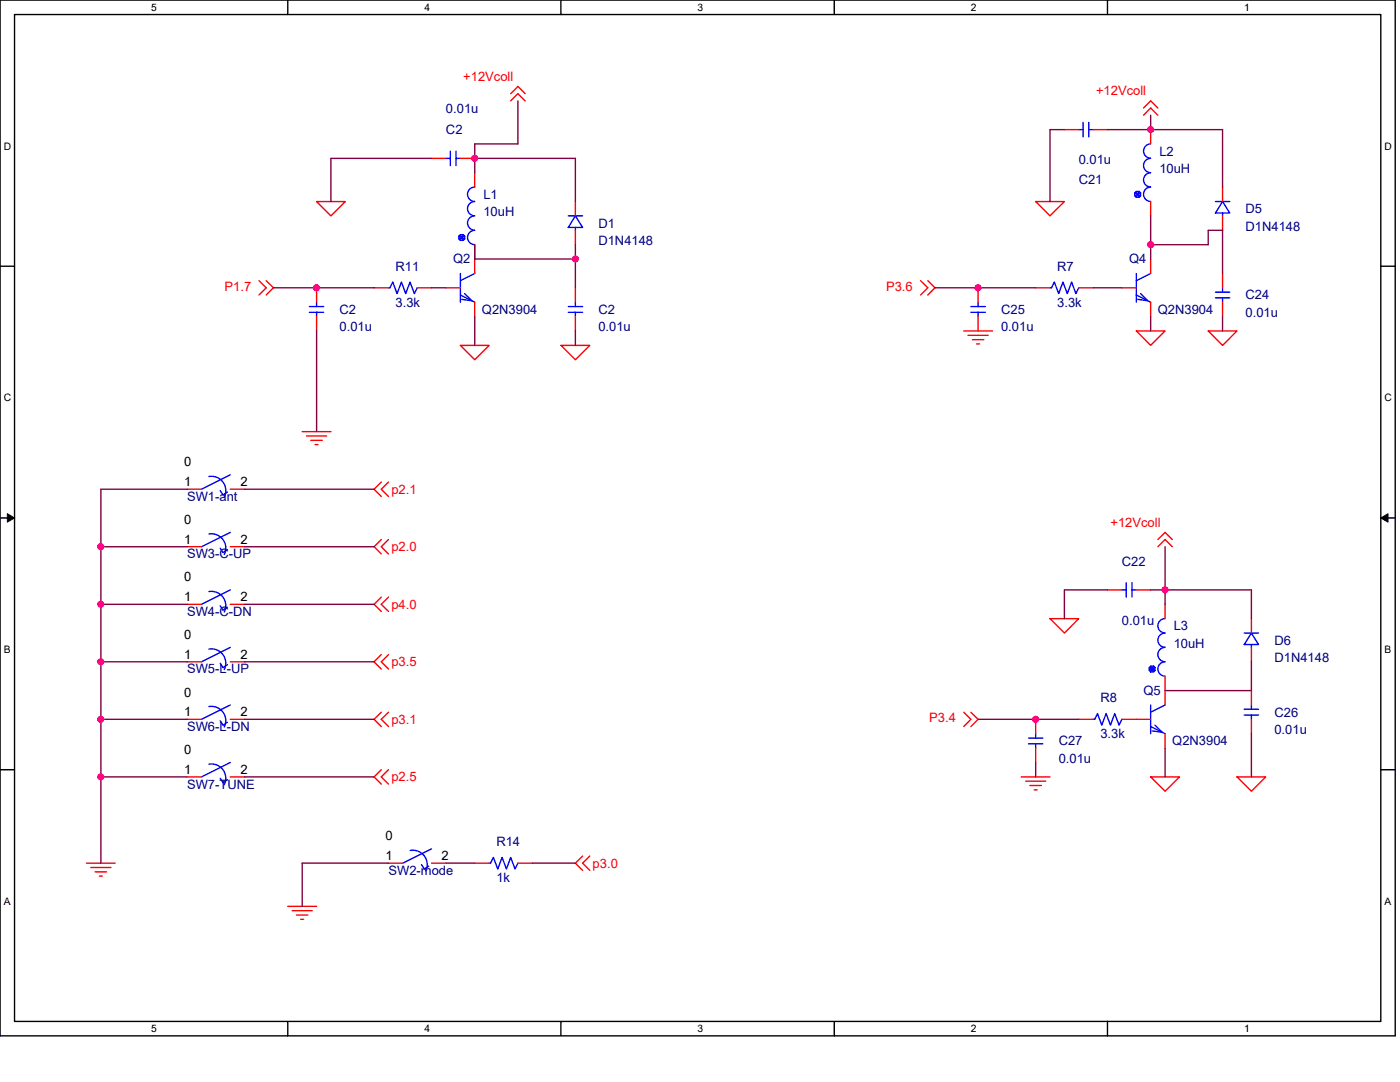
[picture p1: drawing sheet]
<svg xmlns="http://www.w3.org/2000/svg" width="279mm" height="216mm" viewBox="0 0 279 216" stroke-linecap="round" stroke-linejoin="round" font-family="sans-serif">
<path d="M0 0h278.4v206.7h-278.4zM2.9 2.9h272.7v200.9h-272.7z" fill="none" stroke="#000" stroke-width=".28"/>
<g fill="#fff">
<path d="M30.2 .3h1.1v2.3h-1.1z"/>
<path d="M30.2 204.1h1.1v2.3h-1.1z"/>
</g>
<path d="M57.4 0v2.9M57.4 203.8v2.9" fill="none" stroke="#000" stroke-width=".28"/>
<g fill="#fff">
<path d="M84.7 .3h1.1v2.3h-1.1z"/>
<path d="M84.7 204.1h1.1v2.3h-1.1z"/>
</g>
<path d="M112 0v2.9M112 203.8v2.9" fill="none" stroke="#000" stroke-width=".28"/>
<g fill="#fff">
<path d="M139.2 .3h1.2v2.3h-1.2z"/>
<path d="M139.2 204.1h1.2v2.3h-1.2z"/>
</g>
<path d="M166.5 0v2.9M166.5 203.8v2.9" fill="none" stroke="#000" stroke-width=".28"/>
<g fill="#fff">
<path d="M193.8 .3h1.1v2.3h-1.1z"/>
<path d="M193.8 204.1h1.1v2.3h-1.1z"/>
</g>
<path d="M221 0v2.9M221 203.8v2.9" fill="none" stroke="#000" stroke-width=".28"/>
<g fill="#fff">
<path d="M248.3 .3h1.1v2.3h-1.1z"/>
<path d="M248.3 204.1h1.1v2.3h-1.1z"/>
<path d="M.7 28h1.5v2.3h-1.5z"/>
<path d="M276.3 28h1.5v2.3h-1.5z"/>
<path d="M.7 78.2h1.5v2.3h-1.5z"/>
<path d="M276.3 78.2h1.5v2.3h-1.5z"/>
</g>
<path d="M0 53.1h2.9M275.6 53.1h2.8" fill="none" stroke="#000" stroke-width=".28"/>
<g fill="#fff">
<path d="M.7 128.5h1.4v2.2h-1.4z"/>
<path d="M276.3 128.5h1.4v2.2h-1.4z"/>
</g>
<path d="M0 103.4h2.9M275.6 103.4h2.8" fill="none" stroke="#000" stroke-width=".28"/>
<path d="M1.5 102.5l1.4 .9-1.4 .8zM275.6 103.4l1.4-.9v1.7z" fill="#000" stroke="#000" stroke-width=".2"/>
<g fill="#fff">
<path d="M.7 178.7h1.4v2.3h-1.4z"/>
<path d="M276.3 178.7h1.4v2.3h-1.4z"/>
</g>
<path d="M0 153.6h2.9M275.6 153.6h2.8" fill="none" stroke="#000" stroke-width=".28"/>
<g fill="none" stroke="#f00" stroke-width=".28">
<path d="M101.9 18.7l1.5-1.4 1.4 1.4M86.1 31.6h2.9M91.9 31.6h2.8M94.7 34.5v2.8M101.9 20.1l1.5-1.4 1.4 1.4M212.4 25.9h2.9M218.2 25.9h2.8M228.2 21.5l1.4-1.4 1.5 1.4M228.2 23l1.4-1.5 1.5 1.5M229.6 25.9v2.8M244 37.3v2.9M51.7 56l1.4 1.4-1.4 1.5"/>
<path d="M53.1 56l1.5 1.4-1.5 1.5M63.2 40.2h5.7l-2.9 2.9zM63.2 57.4v2.9M74.7 57.4h2.8M83.3 57.4h2.8M89 57.4h2.9M94.7 48.8v5.8M114.8 57.4v2.9M114.8 46v2.8M114.8 40.2v2.9M183.7 56l1.5 1.4-1.5 1.5M185.2 56l1.4 1.4-1.4 1.5"/>
<path d="M195.2 57.4v2.9M206.7 57.4h2.8M206.7 40.2h5.7l-2.8 2.9zM215.3 57.4h2.9M223.9 57.4h2.9M229.6 40.2v2.9M229.6 51.7v2.9M244 54.6v2.8M244 43.1v2.9M63.2 63.2v2.8M91.9 68.9h5.7l-2.9 2.9zM94.7 60.3v2.9"/>
<path d="M112 68.9h5.7l-2.9 2.9zM114.8 63.2v2.8M192.3 66h5.8M193.2 66.9h4M194.1 67.8h2.2M194.9 68.6h.6M195.2 63.2v2.8M226.8 66h5.7l-2.9 2.9zM229.6 60.3v2.9M241.1 66h5.8l-2.9 2.9zM244 60.3v2.9M37.3 97.6h2.9"/>
<path d="M46 97.6h2.8M60.3 86.1h5.7M61.2 87h4M62 87.9h2.3M62.9 88.7h.6M76.1 96.2l-1.4 1.4 1.4 1.5M77.5 96.2l-1.4 1.4 1.4 1.5M37.3 109.1h2.9M46 109.1h2.8M76.1 107.7l-1.4 1.4 1.4 1.4M76.1 119.1l-1.4 1.5 1.4 1.4M77.5 107.7l-1.4 1.4 1.4 1.4"/>
<path d="M77.5 119.1l-1.4 1.5 1.4 1.4M221 117.7h2.9M226.8 117.7h2.8M231.1 107.7l1.4-1.5 1.5 1.5M231.1 109.1l1.4-1.4 1.5 1.4M37.3 132.1h2.9M37.3 120.6h2.9M46 132.1h2.8M46 120.6h2.8M76.1 130.6l-1.4 1.5 1.4 1.4M77.5 130.6l-1.4 1.5 1.4 1.4M209.5 123.4h5.8l-2.9 2.9z"/>
<path d="M232.5 134.9v5.8M232.5 120.6v2.8M249.7 137.8v2.9M249.7 129.2v2.9M249.7 123.4v2.9M37.3 155h2.9M37.3 143.5h2.9M46 155h2.8M46 143.5h2.8M76.1 142.1l-1.4 1.4 1.4 1.5M76.1 153.6l-1.4 1.4 1.4 1.5M77.5 142.1l-1.4 1.4 1.4 1.5"/>
<path d="M77.5 153.6l-1.4 1.4 1.4 1.5M192.3 142.1l1.5 1.4-1.5 1.5M193.8 142.1l1.4 1.4-1.4 1.5M203.8 155h5.7M204.7 155.9h4M205.5 156.7h2.3M206.4 157.6h.6M206.7 149.3v2.8M206.7 143.5v2.9M215.3 143.5h2.9M223.9 143.5h5.7M229.6 155h5.8l-2.9 2.9z"/>
<path d="M232.5 146.4v2.9M246.9 155h5.7l-2.9 2.9zM249.7 143.5v2.9M17.3 172.2h5.7M18.1 173.1h4M19 174h2.3M19.8 174.8h.6M77.5 172.2h2.9M86.1 172.2h2.9M94.7 172.2h2.9M103.4 172.2h2.8M116.3 170.8l-1.5 1.4 1.5 1.5"/>
<path d="M117.7 170.8l-1.4 1.4 1.4 1.5M57.4 180.8h5.8M58.3 181.7h4M59.2 182.6h2.2M60 183.4h.6"/>
</g>
<g fill="none" stroke="#00f" stroke-width=".28">
<path d="M89 31.6h.9M89.9 30.2v2.8M91 31.6h.9M91 30.2v2.8M94.7 37.3a1.44 1.44 0 0 0-1.4 1.5 1.44 1.44 0 0 0 1.4 1.4 1.43 1.43 0 0 0-1.4 1.4 1.43 1.43 0 0 0 1.4 1.5 1.44 1.44 0 0 0-1.4 1.4 1.44 1.44 0 0 0 1.4 1.5 1.43 1.43 0 0 0-1.4 1.4 1.43 1.43 0 0 0 1.4 1.4M215.3 25.9h.9M216.2 24.4v2.9M217.3 24.4v2.9M217.3 25.9h.9M226.8 38.2l.6 1.1M227.4 38.2h-.6l-.3 .3M227.4 38.2l.2 .3"/>
<path d="M227.4 38.2l-.6 1.1M227.6 39.1l-1.1-.6v.6l.3 .2M227.6 39.1l-.2 .2h-.6M227.6 38.5l-1.1 .6M227.6 38.5v.6M229.6 28.7a1.44 1.44 0 0 0-1.4 1.5 1.44 1.44 0 0 0 1.4 1.4 1.44 1.44 0 0 0-1.4 1.4 1.44 1.44 0 0 0 1.4 1.5 1.43 1.43 0 0 0-1.4 1.4 1.43 1.43 0 0 0 1.4 1.4 1.43 1.43 0 0 0-1.4 1.5 1.43 1.43 0 0 0 1.4 1.4M77.5 57.4h.3l.6-1.1 .8 2.3 .9-2.3 .9 2.3 .8-2.3 .9 2.3 .6-1.2M91.9 46.8l.6 1.2M91.9 54.6v5.7M91.9 58.9l2.8 1.4M92.5 46.8l.2 .3M92.5 46.8l-.6 1.2"/>
<path d="M92.5 46.8h-.6l-.3 .3M92.7 47.7l-.2 .3h-.6M92.7 47.1v.6M92.7 58.6l1.5 1.4-2-.3M92.7 47.7l-1.1-.6v.6l.3 .3M92.7 47.1l-1.1 .6M94.7 54.6l-2.8 1.4M113.4 43.1h2.9M114.8 45.4v.6M114.8 43.1l1.5 2.3h-2.9zM209.5 57.4h.3l.6-1.1 .9 2.3 .8-2.3 .9 2.3 .9-2.3 .8 2.3 .6-1.2M226.8 54.6v5.7"/>
<path d="M226.8 58.9l2.8 1.4M227.6 58.6l1.5 1.4-2-.3M229.6 54.6l-2.8 1.4M242.6 59.4h2.8M242.6 58.3h2.8M242.6 40.2h2.8M244 40.2l1.4 2.3h-2.8zM244 57.4v.9M244 59.4v.9M244 42.5v.6M61.7 62.3h2.9M61.7 61.2h2.9"/>
<path d="M63.2 60.3v.9M63.2 62.3v.9M113.4 61.2h2.9M113.4 62.3h2.9M114.8 62.3v.9M114.8 60.3v.9M193.8 62.3h2.8M193.8 61.2h2.8M195.2 60.3v.9M195.2 62.3v.9M41.7 95.1a2.84 2.84 0 0 1 2.8 1.1 2.84 2.84 0 0 1 .2 3M43.9 97.9l.6 .9 .9-.6"/>
<path d="M46 94.7l-5.8 2.9M41.7 106.6a2.84 2.84 0 0 1 2.8 1.1 2.84 2.84 0 0 1 .2 2.9M41.7 118a2.85 2.85 0 0 1 2.8 1.1 2.85 2.85 0 0 1 .3 3M43.9 109.4l.6 .8 .9-.5M46 106.2l-5.8 2.9M46 117.7l-5.8 2.9M223.9 117.7h.9M224.8 116.3v2.8M225.9 116.3v2.8M225.9 117.7h.9M41.7 129.5a2.84 2.84 0 0 1 2.8 1.1 2.84 2.84 0 0 1 .2 3M43.9 132.4l.6 .8 .9-.6"/>
<path d="M43.9 120.9l.6 .8 .9-.5M46 129.2l-5.8 2.9M229.6 132.9l.6 1.2M230.2 132.9h-.6l-.2 .3M230.2 132.9l.3 .3M230.2 132.9l-.6 1.2M230.5 133.8l-1.1-.6v.6l.2 .3M230.5 133.8l-.3 .3h-.6M230.5 133.2l-1.1 .6M230.5 133.2v.6M232.5 132.1a1.43 1.43 0 0 0-1.4 1.4 1.43 1.43 0 0 0 1.4 1.4M232.5 123.4a1.43 1.43 0 0 0-1.4 1.5 1.43 1.43 0 0 0 1.4 1.4"/>
<path d="M232.5 126.3a1.42 1.42 0 0 0-1.4 1.4 1.42 1.42 0 0 0 1.4 1.5 1.44 1.44 0 0 0-1.4 1.4 1.44 1.44 0 0 0 1.4 1.4M248.3 126.3h2.9M249.7 126.3l1.5 2.3h-2.9zM249.7 128.6v.6M41.7 152.5a2.84 2.84 0 0 1 2.8 1.1 2.84 2.84 0 0 1 .2 3M41.7 141a2.84 2.84 0 0 1 2.8 1.1 2.84 2.84 0 0 1 .2 3M43.9 155.3l.6 .9 .9-.6M43.9 143.8l.6 .9 .9-.6M46 152.1l-5.8 2.9M46 140.7l-5.8 2.8M205.3 148.4h2.8M205.3 147.3h2.8"/>
<path d="M206.7 146.4v.9M206.7 148.4v.9M218.2 143.5h.3l.5-1.1 .9 2.3 .8-2.3 .9 2.3 .9-2.3 .8 2.3 .6-1.2M229.6 140.7v5.7M229.6 145l2.9 1.4M230.5 144.7l1.4 1.4-2-.3M232.5 140.7l-2.9 1.4M248.3 141.5h2.9M248.3 142.7h2.9M249.7 142.7v.8M249.7 140.7v.8M81.9 169.7a2.85 2.85 0 0 1 2.8 1.1 2.85 2.85 0 0 1 .2 3"/>
<path d="M84.1 172.5l.6 .9 .9-.6M86.1 169.4l-5.7 2.8M97.6 172.2h.3l.6-1.1 .8 2.3 .9-2.3 .9 2.3 .8-2.3 .9 2.3 .6-1.2"/>
</g>
<g fill="none" stroke="#800040" stroke-width=".28">
<path d="M86.1 31.6h-20.1v8.6M94.7 31.6v2.9M94.7 31.6h20.1v8.6M103.4 20.1v8.6h-8.7v2.9M212.4 25.9h-2.9v14.3M221 25.9h8.6M229.6 25.9h14.4v11.4M229.6 23v2.9M54.6 57.4h20.1M86.1 57.4h2.9M94.7 48.8v2.9h20.1M114.8 48.8v2.9"/>
<path d="M114.8 51.7v5.7M186.6 57.4h20.1M218.2 57.4h5.7M229.6 43.1v5.7M229.6 48.8v2.9M229.6 48.8h11.5v-2.8h2.9v8.6M63.2 66v20.1M94.7 63.2v5.7M114.8 66v2.9M229.6 63.2v2.8M244 63.2v2.8M37.3 97.6h-17.2v11.5"/>
<path d="M48.8 97.6h25.9M20.1 109.1h17.2M20.1 109.1v11.5M48.8 109.1h25.9M221 117.7h-8.6v5.7M229.6 117.7h2.9M232.5 109.1v8.6M232.5 117.7v2.9M232.5 117.7h17.2v5.7M20.1 120.6v11.5M20.1 132.1h17.2M20.1 132.1v11.4"/>
<path d="M20.1 120.6h17.2M48.8 120.6h25.9M48.8 132.1h25.9M249.7 132.1v5.7h-17.2M20.1 143.5h17.2M20.1 155v17.2M20.1 143.5v11.5M20.1 155h17.2M48.8 143.5h25.9M48.8 155h25.9M195.2 143.5h20.1M206.7 152.1v2.9"/>
<path d="M232.5 149.3v5.7M249.7 146.4v8.6M77.5 172.2h-17.2v8.6M89 172.2h5.7M106.2 172.2h8.6"/>
</g>
<g fill="#f0f" stroke="#f0f" stroke-width=".28">
<circle cx="229.6" cy="25.9" r=".57"/>
<circle cx="232.5" cy="117.7" r=".57"/>
<circle cx="229.6" cy="48.8" r=".57"/>
<circle cx="94.7" cy="31.6" r=".57"/>
<circle cx="195.2" cy="57.4" r=".57"/>
<circle cx="206.7" cy="143.5" r=".57"/>
<circle cx="114.8" cy="51.7" r=".57"/>
<circle cx="63.2" cy="57.4" r=".57"/>
<circle cx="20.1" cy="109.1" r=".57"/>
<circle cx="20.1" cy="120.6" r=".57"/>
<circle cx="20.1" cy="132" r=".57"/>
<circle cx="20.1" cy="143.5" r=".57"/>
<circle cx="20.1" cy="155" r=".57"/>
</g>
<g font-size="2.6" fill="#f00">
<text x="92.5" y="16.1">+12Vcoll</text>
<text x="218.7" y="19">+12Vcoll</text>
<text x="44.8" y="58">P1.7</text>
<text x="176.8" y="58">P3.6</text>
<text x="78.1" y="98.5">p2.1</text>
<text x="221.6" y="105.1">+12Vcoll</text>
<text x="78.1" y="110">p2.0</text>
<text x="78.1" y="121.5">p4.0</text>
<text x="78.1" y="132.9">p3.5</text>
<text x="78.1" y="144.4">p3.1</text>
<text x="185.4" y="144.1">P3.4</text>
<text x="78.1" y="155.9">p2.5</text>
<text x="118.3" y="173.1">p3.0</text>
</g>
<g font-size="2.6" fill="#000080">
<text x="89" y="22.5">0.01u</text>
<text x="89" y="26.8">C2</text>
<text x="215.3" y="32.8">0.01u</text>
<text x="231.4" y="31.1">L2</text>
<text x="231.4" y="34.5">10uH</text>
<text x="96.5" y="39.7">L1</text>
<text x="215.3" y="36.8">C21</text>
<text x="96.5" y="43.1">10uH</text>
<text x="119.4" y="45.4">D1</text>
<text x="248.6" y="42.5">D5</text>
<text x="248.6" y="46">D1N4148</text>
<text x="90.4" y="52.6">Q2</text>
<text x="119.4" y="48.9">D1N4148</text>
<text x="225.3" y="52.6">Q4</text>
<text x="79" y="54">R11</text>
<text x="211" y="54">R7</text>
<text x="248.6" y="59.8">C24</text>
<text x="67.8" y="62.6">C2</text>
<text x="79" y="61.2">3.3k</text>
<text x="96.2" y="62.6">Q2N3904</text>
<text x="119.4" y="62.6">C2</text>
<text x="199.8" y="62.6">C25</text>
<text x="211" y="61.2">3.3k</text>
<text x="231.1" y="62.6">Q2N3904</text>
<text x="248.6" y="63.2">0.01u</text>
<text x="67.8" y="66.1">0.01u</text>
<text x="119.4" y="66.1">0.01u</text>
<text x="199.8" y="66.1">0.01u</text>
<text x="37.3" y="99.9">SW1-ant</text>
<text x="37.3" y="111.4">SW3-C-UP</text>
<text x="223.9" y="112.9">C22</text>
<text x="37.3" y="122.9">SW4-C-DN</text>
<text x="223.9" y="124.6">0.01u</text>
<text x="234.2" y="125.8">L3</text>
<text x="234.2" y="129.2">10uH</text>
<text x="254.3" y="128.7">D6</text>
<text x="37.3" y="134.4">SW5-L-UP</text>
<text x="254.3" y="132.1">D1N4148</text>
<text x="219.6" y="140.1">R8</text>
<text x="228.2" y="138.7">Q5</text>
<text x="254.3" y="143">C26</text>
<text x="37.3" y="145.9">SW6-L-DN</text>
<text x="211.3" y="148.7">C27</text>
<text x="219.6" y="147.3">3.3k</text>
<text x="234" y="148.7">Q2N3904</text>
<text x="254.3" y="146.5">0.01u</text>
<text x="211.3" y="152.2">0.01u</text>
<text x="37.3" y="157.4">SW7-TUNE</text>
<text x="99.1" y="168.8">R14</text>
<text x="77.5" y="174.6">SW2-mode</text>
<text x="99.1" y="176">1k</text>
</g>
<g font-size="2.6">
<text x="36.8" y="93">0</text>
<text x="36.8" y="97">1</text>
<text x="48" y="97">2</text>
<text x="36.8" y="104.5">0</text>
<text x="36.8" y="108.5">1</text>
<text x="48" y="108.5">2</text>
<text x="36.8" y="120">1</text>
<text x="36.8" y="116">0</text>
<text x="48" y="120">2</text>
<text x="36.8" y="131.5">1</text>
<text x="36.8" y="127.5">0</text>
<text x="48" y="131.5">2</text>
<text x="36.8" y="142.9">1</text>
<text x="36.8" y="139">0</text>
<text x="48" y="142.9">2</text>
<text x="36.8" y="154.4">1</text>
<text x="36.8" y="150.5">0</text>
<text x="48" y="154.4">2</text>
<text x="76.9" y="167.7">0</text>
<text x="76.9" y="171.6">1</text>
<text x="88.1" y="171.6">2</text>
</g>
<g font-size="2">
<text x="30.2" y="2.2">5</text>
<text x="84.7" y="2.2">4</text>
<text x="139.2" y="2.2">3</text>
<text x="193.8" y="2.2">2</text>
<text x="248.3" y="2.2">1</text>
<text x=".7" y="29.8">D</text>
<text x="276.3" y="29.8">D</text>
<text x=".7" y="80.1">C</text>
<text x="276.3" y="80.1">C</text>
<text x=".7" y="130.3">B</text>
<text x="276.3" y="130.3">B</text>
<text x=".7" y="180.5">A</text>
<text x="276.3" y="180.5">A</text>
<text x="30.2" y="206">5</text>
<text x="84.7" y="206">4</text>
<text x="139.2" y="206">3</text>
<text x="193.8" y="206">2</text>
<text x="248.3" y="206">1</text>
</g>
</svg>
